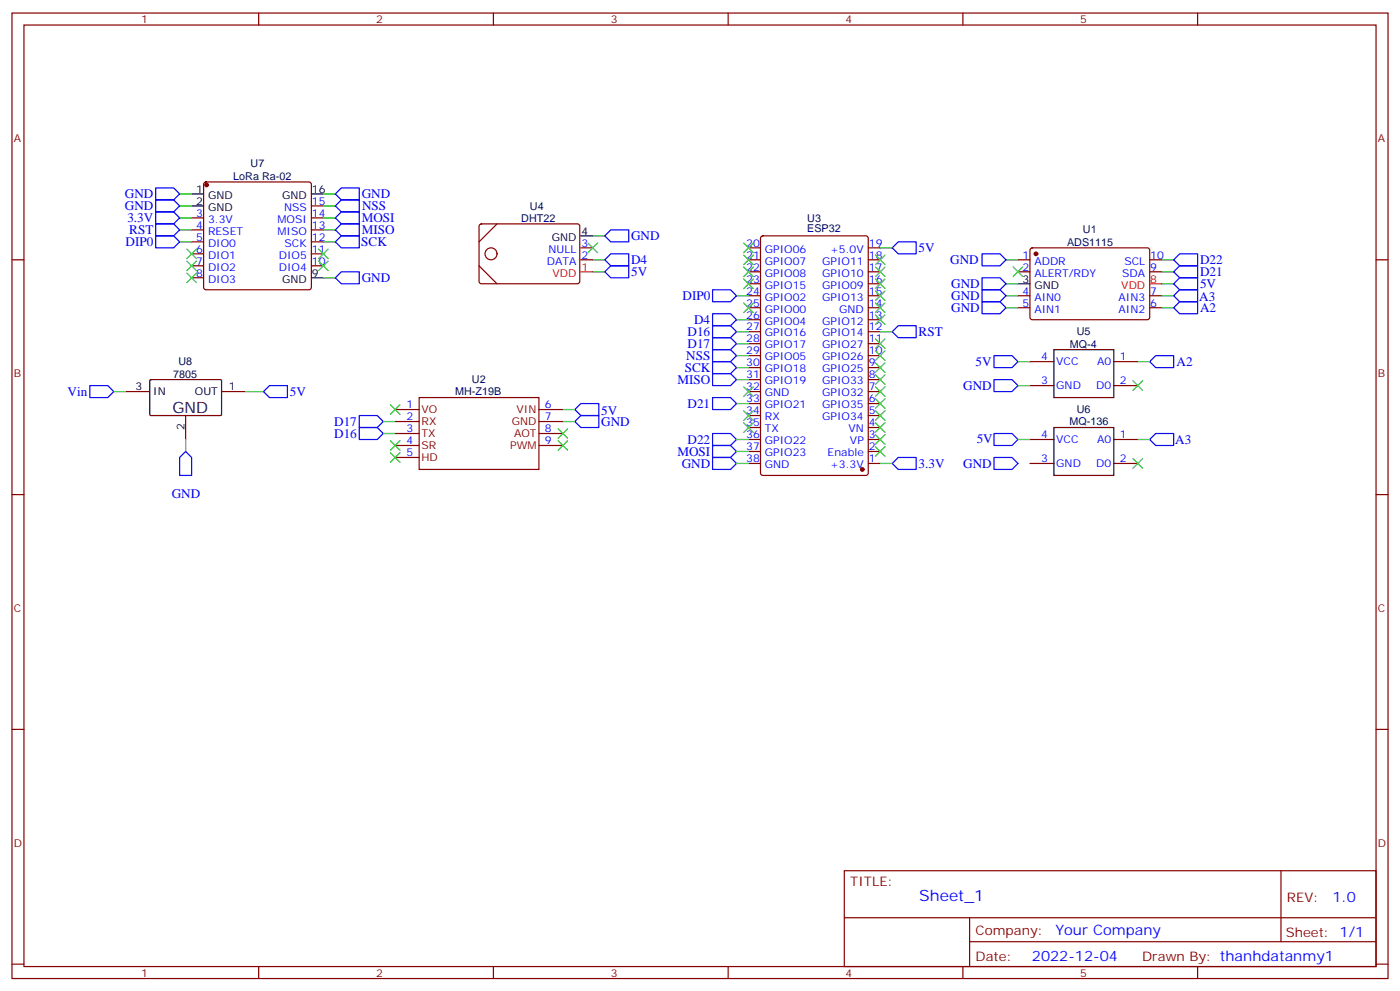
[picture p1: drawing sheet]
<svg xmlns="http://www.w3.org/2000/svg" width="412mm" height="292mm" viewBox="0 0 412 292" stroke-linecap="round" stroke-linejoin="round" font-family="sans-serif">
<g fill="none" stroke="#870000" stroke-width=".35">
<path d="M3.5 3.8h405.4v284.4h-405.4zM7.1 7.4h398.2v277.3h-398.2zM76.2 3.8v3.6M145.3 3.8v3.6M214.5 3.8v3.6M283.6 3.8v3.6M352.8 3.8v3.6M60.2 53.8l.5-.2h30.3l.5 .2 .2 .5v30.3l-.2 .5-.5 .2h-30.3l-.5-.2-.2-.5v-30.3zM3.5 76.5h3.6M56.4 64.2h3.6M56.4 67.7h3.6M56.4 71.2h3.6"/>
<path d="M56.4 74.8h3.6M56.4 78.3h3.6M91.7 64.2h3.5M91.7 67.7h3.5M91.7 71.2h3.5M91.7 74.8h3.5M91.7 78.3h3.5M91.7 60.6h3.5M141.1 78.3l5.3 5.3M141.3 66.1l.5-.2 28.6 .1 .4 .6-.1 16.5-.6 .5-28.6-.1-.4-.6v-16.3zM146.4 65.9l-5.3 5.3M171.1 76.5h3.5"/>
<path d="M171.1 73h3.5M220.5 76.5h3.5M220.5 73h3.5M224.2 69.7l.5-.2h30.4l.6 .4 .1 69.4-.5 .7h-30.6l-.6-.4-.1-69.4zM255.8 76.5h3.5M255.8 73h3.5M299.9 76.5h3.5M303.6 73.2l.5-.2h34.1l.5 .7-.1 20-.6 .5-34.2-.1-.4-.6v-19.8zM338.7 76.5h3.5M405.3 76.5h3.6M56.4 81.8h3.6M220.5 97.7h3.5"/>
<path d="M220.5 94.2h3.5M220.5 90.6h3.5M220.5 87.1h3.5M220.5 83.6h3.5M220.5 80h3.5M255.8 97.7h3.5M255.8 94.2h3.5M255.8 90.6h3.5M255.8 87.1h3.5M255.8 83.6h3.5M255.8 80h3.5M299.9 90.6h3.5"/>
<path d="M299.9 87.1h3.5M299.9 80h3.5M338.7 90.6h3.5M338.7 87.1h3.5M338.7 80h3.5M37 115.3h7.1M65.3 115.3h7M123.5 117.1h35.2v21.2h-35.2zM220.5 118.9h3.5M220.5 115.3h3.5M220.5 111.8h3.5M220.5 108.3h3.5"/>
<path d="M220.5 104.7h3.5M220.5 101.2h3.5M255.8 118.9h3.5M255.8 115.3h3.5M255.8 111.8h3.5M255.8 108.3h3.5M255.8 104.7h3.5M255.8 101.2h3.5M303.4 106.5h7M303.4 113.6h7M328.1 106.5h7M328.1 113.6h7"/>
<path d="M54.7 122.4v7M116.4 134.7h7.1M116.4 131.2h7.1M116.4 127.7h7.1M116.4 124.1h7.1M116.4 120.6h7.1M158.7 131.2h7.1M158.7 127.7h7.1M158.7 124.1h7.1M158.7 120.6h7.1M220.5 136.5h3.5M220.5 133h3.5"/>
<path d="M220.5 129.4h3.5M220.5 125.9h3.5M220.5 122.4h3.5M255.8 136.5h3.5M255.8 133h3.5M255.8 129.4h3.5M255.8 125.9h3.5M255.8 122.4h3.5M303.4 136.5h7M303.4 129.4h7M328.1 136.5h7M328.1 129.4h7"/>
<path d="M3.5 145.7h3.6M405.3 145.7h3.6M3.5 214.8h3.6M405.3 214.8h3.6M248.7 256.4h156.6v28.3h-156.6zM377.3 256.5v20.8M248.7 270.3h156.5M285.6 277.3h119.6M285.6 270.3v14.1M3.5 284h3.6M76.2 284.7v3.5M145.3 284.7v3.5"/>
<path d="M214.5 284.7v3.5M283.6 284.7v3.5M352.8 284.7v3.5M405.3 284h3.6"/>
<circle cx="144.6" cy="74.8" r="1.76"/>
</g>
<g fill="#870000" stroke="#870000" stroke-width=".35">
<circle cx="254" cy="138.3" r=".53"/>
<circle cx="305.2" cy="74.8" r=".53"/>
<circle cx="60.9" cy="54.5" r=".53"/>
</g>
<path d="M56.4 57.1h3.6M91.7 57.1h3.5M56.4 60.6h3.6M171.1 69.5h3.5M91.7 81.8h3.5M299.9 83.6h3.5M44.2 112l.2-.2h20.7l.2 .3-.1 10.1-.3 .2-20.6-.1-.2-.3zM310.4 103h17.7v14.1h-17.7zM310.4 125.9h17.7v14.1h-17.7z" fill="none" stroke="#000" stroke-width=".35"/>
<path d="M171.1 80h3.5M338.7 83.6h3.5" fill="none" stroke="#f00" stroke-width=".35"/>
<g fill="none" stroke="#00f" stroke-width=".35">
<path d="M45.9 55.4h5.3l1.7 1.7-1.7 1.8h-5.3zM45.9 58.9h5.3l1.7 1.7-1.7 1.8h-5.3zM98.8 57.1l1.7-1.7h5.3v3.5h-5.3zM45.9 62.4h5.3l1.7 1.8-1.7 1.7h-5.3zM45.9 65.9h5.3l1.7 1.8-1.7 1.8h-5.3zM45.9 69.5h5.3l1.7 1.7-1.7 1.8h-5.3zM98.8 60.6l1.7-1.7h5.3v3.5h-5.3zM98.8 64.2l1.7-1.8h5.3v3.5h-5.3zM98.8 67.7l1.7-1.8h5.3v3.6h-5.3zM98.8 71.2l1.7-1.7h5.3v3.5h-5.3zM178.2 76.5l1.7-1.7h5.3v3.5h-5.3zM178.2 69.5l1.7-1.8h5.3v3.5h-5.3z"/>
<path d="M262.8 73l1.8-1.8h5.3v3.6h-5.3zM289.3 74.8h5.3l1.7 1.7-1.7 1.8h-5.3zM345.7 76.5l1.8-1.7h5.3v3.5h-5.3zM98.8 81.8l1.7-1.8h5.3v3.6h-5.3zM178.2 80l1.7-1.7h5.3v3.5h-5.3zM209.9 92.4h5.3l1.8 1.8-1.8 1.7h-5.3zM209.9 85.3h5.3l1.8 1.8-1.8 1.8h-5.3zM209.9 95.9h5.3l1.8 1.8-1.8 1.7h-5.3zM209.9 99.4h5.3l1.8 1.8-1.8 1.8h-5.3zM262.8 97.7l1.8-1.8h5.3v3.5h-5.3zM289.3 81.8h5.3l1.7 1.8-1.7 1.7h-5.3zM289.3 85.3h5.3l1.7 1.8-1.7 1.8h-5.3z"/>
<path d="M289.3 88.9h5.3l1.7 1.7-1.7 1.8h-5.3zM345.7 83.6l1.8-1.8h5.3v3.5h-5.3zM345.7 80l1.8-1.7h5.3v3.5h-5.3zM345.7 90.6l1.8-1.7h5.3v3.5h-5.3zM345.7 87.1l1.8-1.8h5.3v3.6h-5.3zM26.5 113.6h5.2l1.8 1.7-1.8 1.8h-5.2zM79.4 113.6h5.3v3.5h-5.3l-1.8-1.8zM209.9 103h5.3l1.8 1.7-1.8 1.8h-5.3zM209.9 106.5h5.3l1.8 1.8-1.8 1.7h-5.3zM209.9 110h5.3l1.8 1.8-1.8 1.8h-5.3zM209.9 117.1h5.3l1.8 1.8-1.8 1.7h-5.3zM292.8 104.7h5.3l1.8 1.8-1.8 1.8h-5.3z"/>
<path d="M292.8 111.8h5.3l1.8 1.8-1.8 1.7h-5.3zM338.7 106.5l1.7-1.8h5.3v3.6h-5.3zM54.7 133l1.7 1.7v5.3h-3.5v-5.3zM105.8 122.4h5.3l1.8 1.7-1.8 1.8h-5.3zM105.8 125.9h5.3l1.8 1.8-1.8 1.7h-5.3zM169.3 120.6l1.8-1.7h5.3v3.5h-5.3zM169.3 124.1l1.8-1.7h5.3v3.5h-5.3zM209.9 131.2h5.3l1.8 1.8-1.8 1.7h-5.3zM209.9 134.7h5.3l1.8 1.8-1.8 1.8h-5.3zM209.9 127.7h5.3l1.8 1.7-1.8 1.8h-5.3zM262.8 136.5l1.8-1.8h5.3v3.6h-5.3zM292.8 127.7h5.3l1.8 1.7-1.8 1.8h-5.3z"/>
<path d="M292.8 134.7h5.3l1.8 1.8-1.8 1.8h-5.3zM338.7 129.4l1.7-1.7h5.3v3.5h-5.3z"/>
</g>
<g fill="none" stroke="#008700" stroke-width=".35">
<path d="M52.9 57.1h3.5M95.2 57.1h3.6M52.9 60.6h3.5M52.9 64.2h3.5M52.9 67.7h3.5M52.9 71.2h3.5M95.2 60.6h3.6M95.2 64.2h3.6M95.2 67.7h3.6M95.2 71.2h3.6M174.6 76.5h3.6M174.6 69.5h3.6"/>
<path d="M259.3 73h3.5M296.3 76.5h3.6M342.2 76.5h3.5M95.2 81.8h3.6M174.6 80h3.6M217 94.2h3.5M217 87.1h3.5M217 97.7h3.5M259.3 97.7h3.5M296.3 87.1h3.6M296.3 83.6h3.6M296.3 90.6h3.6"/>
<path d="M342.2 80h3.5M342.2 87.1h3.5M342.2 83.6h3.5M342.2 90.6h3.5M33.5 115.3h3.5M72.3 115.3h5.3M217 104.7h3.5M217 108.3h3.5M217 111.8h3.5M217 101.2h3.5M217 118.9h3.5M299.9 106.5h3.5"/>
<path d="M299.9 113.6h3.5M335.1 106.5h3.6M54.7 129.4v3.6M112.9 124.1h3.5M112.9 127.7h3.5M165.8 120.6h3.5M165.8 124.1h3.5M217 133h3.5M217 136.5h3.5M217 129.4h3.5M259.3 136.5h3.5M299.9 129.4h3.5"/>
<path d="M335.1 129.4h3.6"/>
</g>
<g fill="none" stroke="#3c3" stroke-width=".35">
<path d="M55 73.3l2.9 2.9M55 76.9l2.9 2.8M57.9 73.3l-2.9 2.9M57.9 76.9l-2.9 2.8M93.8 73.3l2.9 2.9M93.8 76.9l2.9 2.8M96.7 73.3l-2.9 2.9M96.7 76.9l-2.9 2.8M173.2 71.6l2.8 2.8M176 71.6l-2.8 2.8M219.1 71.6l2.8 2.8M219.1 75.1l2.8 2.8"/>
<path d="M219.1 78.6l2.8 2.9M221.9 71.6l-2.8 2.8M221.9 75.1l-2.8 2.8M221.9 78.6l-2.8 2.9M257.9 78.6l2.8 2.9M257.9 75.1l2.8 2.8M260.7 75.1l-2.8 2.8M260.7 78.6l-2.8 2.9M298.4 78.6l2.9 2.9M301.3 78.6l-2.9 2.9M55 80.4l2.9 2.8M57.9 80.4l-2.9 2.8"/>
<path d="M219.1 82.2l2.8 2.8M219.1 89.2l2.8 2.8M221.9 82.2l-2.8 2.8M221.9 89.2l-2.8 2.8M257.9 99.8l2.8 2.8M257.9 92.7l2.8 2.9M257.9 89.2l2.8 2.8M257.9 85.7l2.8 2.8M257.9 82.2l2.8 2.8M260.7 82.2l-2.8 2.8M260.7 85.7l-2.8 2.8M260.7 99.8l-2.8 2.8"/>
<path d="M260.7 92.7l-2.8 2.9M260.7 89.2l-2.8 2.8M115 119.2l2.8 2.8M117.8 119.2l-2.8 2.8M219.1 113.9l2.8 2.8M221.9 113.9l-2.8 2.8M257.9 117.4l2.8 2.9M257.9 113.9l2.8 2.8M257.9 110.4l2.8 2.8M257.9 106.9l2.8 2.8M257.9 103.3l2.8 2.9M260.7 117.4l-2.8 2.9"/>
<path d="M260.7 113.9l-2.8 2.8M260.7 110.4l-2.8 2.8M260.7 106.9l-2.8 2.8M260.7 103.3l-2.8 2.9M333.7 112.1l2.8 2.9M336.5 112.1l-2.8 2.9M115 133.3l2.8 2.8M115 129.8l2.8 2.8M117.8 129.8l-2.8 2.8M117.8 133.3l-2.8 2.8M164.4 129.8l2.8 2.8M164.4 126.3l2.8 2.8"/>
<path d="M167.2 126.3l-2.8 2.8M167.2 129.8l-2.8 2.8M219.1 121l2.8 2.8M219.1 124.5l2.8 2.8M221.9 121l-2.8 2.8M221.9 124.5l-2.8 2.8M257.9 131.6l2.8 2.8M257.9 128l2.8 2.8M257.9 124.5l2.8 2.8M257.9 121l2.8 2.8M260.7 131.6l-2.8 2.8M260.7 128l-2.8 2.8"/>
<path d="M260.7 124.5l-2.8 2.8M260.7 121l-2.8 2.8M333.7 135.1l2.8 2.8M336.5 135.1l-2.8 2.8"/>
</g>
<text font-size="4.6" x="50.8" y="121.7">GND</text>
<text font-size="4.6" fill="#00f" x="270.8" y="265.5">Sheet_1</text>
<g font-size="4.2" fill="#00f">
<text x="392.5" y="265.7">1.0</text>
<text x="310.9" y="275.3">Your Company</text>
<text x="304" y="283.1">2022-12-04</text>
</g>
<g font-size="3.9" fill="#00f">
<text x="36.8" y="58.4">GND</text>
<text x="106.5" y="58.4">GND</text>
<text x="36.8" y="61.9">GND</text>
<text x="37.5" y="65.4">3.3V</text>
<text x="106.5" y="65.4">MOSI</text>
<text x="106.7" y="61.9">NSS</text>
<text x="38.1" y="69">RST</text>
<text x="106.5" y="69">MISO</text>
<text x="185.9" y="70.7">GND</text>
<text x="37" y="72.5">DIP0</text>
<text x="106.4" y="72.5">SCK</text>
<text x="185.9" y="77.8">D4</text>
<text x="270.6" y="74.3">5V</text>
<text x="279.9" y="77.8">GND</text>
<text x="353.5" y="77.8">D22</text>
<text x="106.5" y="83.1">GND</text>
<text x="185.9" y="81.3">5V</text>
<text x="353.5" y="81.3">D21</text>
<text x="201" y="88.3">DIP0</text>
<text x="280.2" y="84.8">GND</text>
<text x="280.2" y="88.3">GND</text>
<text x="353.3" y="88.6">A3</text>
<text x="353.5" y="84.8">5V</text>
<text x="204.5" y="95.4">D4</text>
<text x="280.2" y="91.9">GND</text>
<text x="353.5" y="91.9">A2</text>
<text x="202.5" y="98.9">D16</text>
<text x="270.6" y="99">RST</text>
<text x="202.1" y="106">NSS</text>
<text x="202.5" y="102.5">D17</text>
<text x="287.4" y="107.8">5V</text>
<text x="346.6" y="107.8">A2</text>
<text x="199.5" y="113">MISO</text>
<text x="201.7" y="109.5">SCK</text>
<text x="19.9" y="116.6">Vin</text>
<text x="85.4" y="116.6">5V</text>
<text x="283.7" y="114.8">GND</text>
<text x="98.5" y="125.4">D17</text>
<text x="177.1" y="122.1">5V</text>
<text x="177.1" y="125.4">GND</text>
<text x="202.5" y="120.1">D21</text>
<text x="98.5" y="128.9">D16</text>
<text x="202.5" y="130.7">D22</text>
<text x="287.7" y="130.5">5V</text>
<text x="346.2" y="130.9">A3</text>
<text x="199.5" y="134.2">MOSI</text>
<text x="200.8" y="137.8">GND</text>
<text x="270.6" y="137.8">3.3V</text>
<text x="283.7" y="137.8">GND</text>
<text x="50.6" y="146.6">GND</text>
</g>
<g font-size="3.9" fill="#800">
<text x="250.5" y="261">TITLE:</text>
<text x="379.1" y="265.7">REV:</text>
<text x="287.4" y="275.2">Company:</text>
<text x="378.7" y="275.8">Sheet: 1/1</text>
<text x="287.4" y="282.9">Date:</text>
<text x="336.4" y="283">Drawn By: thanhdatanmy1</text>
</g>
<g font-size="3.2" fill="#800">
<text x="41.6" y="6.8">1</text>
<text x="110.8" y="6.8">2</text>
<text x="179.9" y="6.8">3</text>
<text x="249.1" y="6.8">4</text>
<text x="318.2" y="6.8">5</text>
<text x="4.1" y="41.9">A</text>
<text x="405.9" y="41.9">A</text>
<text x="4.1" y="111.1">B</text>
<text x="405.9" y="111.1">B</text>
<text x="124.2" y="125.2">RX</text>
<text x="124.2" y="121.7">VO</text>
<text x="150.8" y="125.2">GND</text>
<text x="152.2" y="121.7">VIN</text>
<text x="124.2" y="128.7">TX</text>
<text x="151.4" y="128.7">AOT</text>
<text x="124.2" y="135.8">HD</text>
<text x="124.2" y="132.3">SR</text>
<text x="150.3" y="132.3">PWM</text>
<text x="4.1" y="180.2">C</text>
<text x="405.9" y="180.2">C</text>
<text x="4.1" y="249.4">D</text>
<text x="405.9" y="249.4">D</text>
<text x="41.6" y="287.7">1</text>
<text x="110.8" y="287.7">2</text>
<text x="179.9" y="287.7">3</text>
<text x="249.1" y="287.7">4</text>
<text x="318.2" y="287.7">5</text>
</g>
<g font-size="3.2" fill="#000080">
<text x="68.7" y="52.9">LoRa Ra-02</text>
<text x="73.8" y="49.3">U7</text>
<text x="153.5" y="65.3">DHT22</text>
<text x="156.1" y="61.7">U4</text>
<text x="237.8" y="65.3">U3</text>
<text x="237.8" y="68.4">ESP32</text>
<text x="319" y="68.7">U1</text>
<text x="314.3" y="72.4">ADS1115</text>
<text x="317.2" y="98.7">U5</text>
<text x="52.6" y="107.5">U8</text>
<text x="315.1" y="102.4">MQ-4</text>
<text x="51" y="111.2">7805</text>
<text x="139" y="112.9">U2</text>
<text x="134.1" y="116.5">MH-Z19B</text>
<text x="315.1" y="125.3">MQ-136</text>
<text x="317.2" y="121.6">U6</text>
</g>
<g font-size="3.2">
<text x="57.8" y="56.8">1</text>
<text x="61.3" y="58.5">GND</text>
<text x="83.1" y="58.5">GND</text>
<text x="91.9" y="56.8">16</text>
<text x="57.8" y="60.3">2</text>
<text x="61.3" y="62.1">GND</text>
<text x="162.5" y="70.9">GND</text>
<text x="171.3" y="69.1">4</text>
<text x="83.1" y="83.2">GND</text>
<text x="91.9" y="81.5">9</text>
<text x="301.2" y="83.2">3</text>
<text x="304.7" y="85">GND</text>
<text x="40" y="115">3</text>
<text x="45.2" y="116.4">IN</text>
<text x="57.4" y="116.4">OUT</text>
<text x="67.4" y="115">1</text>
<text x="54.3" y="126.5" transform="rotate(-90 54.3 126.5)">2</text>
</g>
<g font-size="3.2" fill="#00f">
<text x="57.8" y="63.8">3</text>
<text x="61.3" y="65.6">3.3V</text>
<text x="81.7" y="65.6">MOSI</text>
<text x="83.7" y="62.1">NSS</text>
<text x="91.9" y="63.8">14</text>
<text x="91.9" y="60.3">15</text>
<text x="57.8" y="67.3">4</text>
<text x="57.8" y="70.9">5</text>
<text x="61.3" y="69.1">RESET</text>
<text x="81.7" y="69.1">MISO</text>
<text x="91.9" y="70.9">12</text>
<text x="91.9" y="67.3">13</text>
<text x="57.8" y="74.4">6</text>
<text x="57.8" y="77.9">7</text>
<text x="61.3" y="72.6">DIO0</text>
<text x="61.3" y="76.2">DIO1</text>
<text x="82.1" y="76.2">DIO5</text>
<text x="83.8" y="72.6">SCK</text>
<text x="91.9" y="77.9">10</text>
<text x="91.9" y="74.4">11</text>
<text x="161.1" y="77.9">DATA</text>
<text x="161.6" y="74.4">NULL</text>
<text x="171.3" y="76.2">2</text>
<text x="171.3" y="72.6">3</text>
<text x="219.8" y="76.2">21</text>
<text x="219.8" y="72.6">20</text>
<text x="225.3" y="77.9">GPIO07</text>
<text x="225.3" y="74.4">GPIO06</text>
<text x="242.2" y="77.9">GPIO11</text>
<text x="244.5" y="74.4">+5.0V</text>
<text x="255.9" y="72.6">19</text>
<text x="255.9" y="76.2">18</text>
<text x="301.2" y="76.2">1</text>
<text x="304.7" y="77.9">ADDR</text>
<text x="331.2" y="77.9">SCL</text>
<text x="338.8" y="76.2">10</text>
<text x="57.8" y="81.5">8</text>
<text x="61.3" y="79.7">DIO2</text>
<text x="61.3" y="83.2">DIO3</text>
<text x="82.1" y="79.7">DIO4</text>
<text x="219.8" y="83.2">23</text>
<text x="219.8" y="79.7">22</text>
<text x="225.3" y="81.5">GPIO08</text>
<text x="242.2" y="81.5">GPIO10</text>
<text x="255.9" y="79.7">17</text>
<text x="255.9" y="83.2">16</text>
<text x="301.2" y="79.7">2</text>
<text x="304.7" y="81.5">ALERT/RDY</text>
<text x="330.6" y="81.5">SDA</text>
<text x="338.8" y="79.7">9</text>
<text x="219.8" y="86.7">24</text>
<text x="225.3" y="88.5">GPIO02</text>
<text x="225.3" y="85">GPIO15</text>
<text x="242.2" y="85">GPIO09</text>
<text x="242.2" y="88.5">GPIO13</text>
<text x="255.9" y="86.7">15</text>
<text x="301.2" y="86.7">4</text>
<text x="304.7" y="88.5">AIN0</text>
<text x="329.5" y="88.5">AIN3</text>
<text x="338.8" y="86.7">7</text>
<text x="219.8" y="93.8">26</text>
<text x="219.8" y="90.3">25</text>
<text x="225.3" y="95.6">GPIO04</text>
<text x="225.3" y="92">GPIO00</text>
<text x="242.2" y="95.6">GPIO12</text>
<text x="247.2" y="92">GND</text>
<text x="255.9" y="90.3">14</text>
<text x="255.9" y="93.8">13</text>
<text x="301.2" y="90.3">5</text>
<text x="304.7" y="92">AIN1</text>
<text x="329.5" y="92">AIN2</text>
<text x="338.8" y="90.3">6</text>
<text x="219.8" y="100.9">28</text>
<text x="219.8" y="97.3">27</text>
<text x="225.3" y="99.1">GPIO16</text>
<text x="242.2" y="99.1">GPIO14</text>
<text x="255.9" y="97.3">12</text>
<text x="255.9" y="100.9">11</text>
<text x="219.8" y="107.9">30</text>
<text x="219.8" y="104.4">29</text>
<text x="225.3" y="106.2">GPIO05</text>
<text x="225.3" y="102.6">GPIO17</text>
<text x="242.2" y="102.6">GPIO27</text>
<text x="242.2" y="106.2">GPIO26</text>
<text x="255.9" y="104.4">10</text>
<text x="255.9" y="107.9">9</text>
<text x="306.7" y="106.2">4</text>
<text x="311.1" y="107.6">VCC</text>
<text x="323.2" y="107.6">A0</text>
<text x="329.8" y="106.2">1</text>
<text x="219.8" y="111.4">31</text>
<text x="225.3" y="113.2">GPIO19</text>
<text x="225.3" y="109.7">GPIO18</text>
<text x="242.2" y="109.7">GPIO25</text>
<text x="242.2" y="113.2">GPIO33</text>
<text x="255.9" y="111.4">8</text>
<text x="306.7" y="113.2">3</text>
<text x="329.8" y="113.2">2</text>
<text x="219.8" y="118.5">33</text>
<text x="219.8" y="115">32</text>
<text x="225.3" y="116.7">GND</text>
<text x="242.2" y="116.7">GPIO32</text>
<text x="255.9" y="115">7</text>
<text x="255.9" y="118.5">6</text>
<text x="311.1" y="114.6">GND</text>
<text x="322.9" y="114.6">D0</text>
<text x="119.7" y="123.8">2</text>
<text x="119.7" y="120.3">1</text>
<text x="160.5" y="120.3">6</text>
<text x="160.5" y="123.8">7</text>
<text x="219.8" y="125.6">35</text>
<text x="219.8" y="122">34</text>
<text x="225.3" y="123.8">RX</text>
<text x="225.3" y="120.3">GPIO21</text>
<text x="242.2" y="120.3">GPIO35</text>
<text x="242.2" y="123.8">GPIO34</text>
<text x="255.9" y="122">5</text>
<text x="255.9" y="125.6">4</text>
<text x="119.7" y="130.8">4</text>
<text x="119.7" y="127.3">3</text>
<text x="160.5" y="127.3">8</text>
<text x="160.5" y="130.8">9</text>
<text x="219.8" y="129.1">36</text>
<text x="225.3" y="130.8">GPIO22</text>
<text x="225.3" y="127.3">TX</text>
<text x="249.9" y="127.3">VN</text>
<text x="250.4" y="130.8">VP</text>
<text x="255.9" y="129.1">3</text>
<text x="306.7" y="129.1">4</text>
<text x="311.1" y="130.5">VCC</text>
<text x="323.2" y="130.5">A0</text>
<text x="329.8" y="129.1">1</text>
<text x="119.7" y="134.4">5</text>
<text x="219.8" y="136.1">38</text>
<text x="219.8" y="132.6">37</text>
<text x="225.3" y="137.9">GND</text>
<text x="225.3" y="134.4">GPIO23</text>
<text x="243.8" y="134.4">Enable</text>
<text x="244.5" y="137.9">+3.3V</text>
<text x="255.9" y="132.6">2</text>
<text x="255.9" y="136.1">1</text>
<text x="306.7" y="136.1">3</text>
<text x="311.1" y="137.5">GND</text>
<text x="322.9" y="137.5">D0</text>
<text x="329.8" y="136.1">2</text>
</g>
<g font-size="3.2" fill="#f00">
<text x="162.7" y="81.5">VDD</text>
<text x="171.3" y="79.7">1</text>
<text x="338.8" y="83.2">8</text>
<text x="330.3" y="85">VDD</text>
</g>
</svg>
